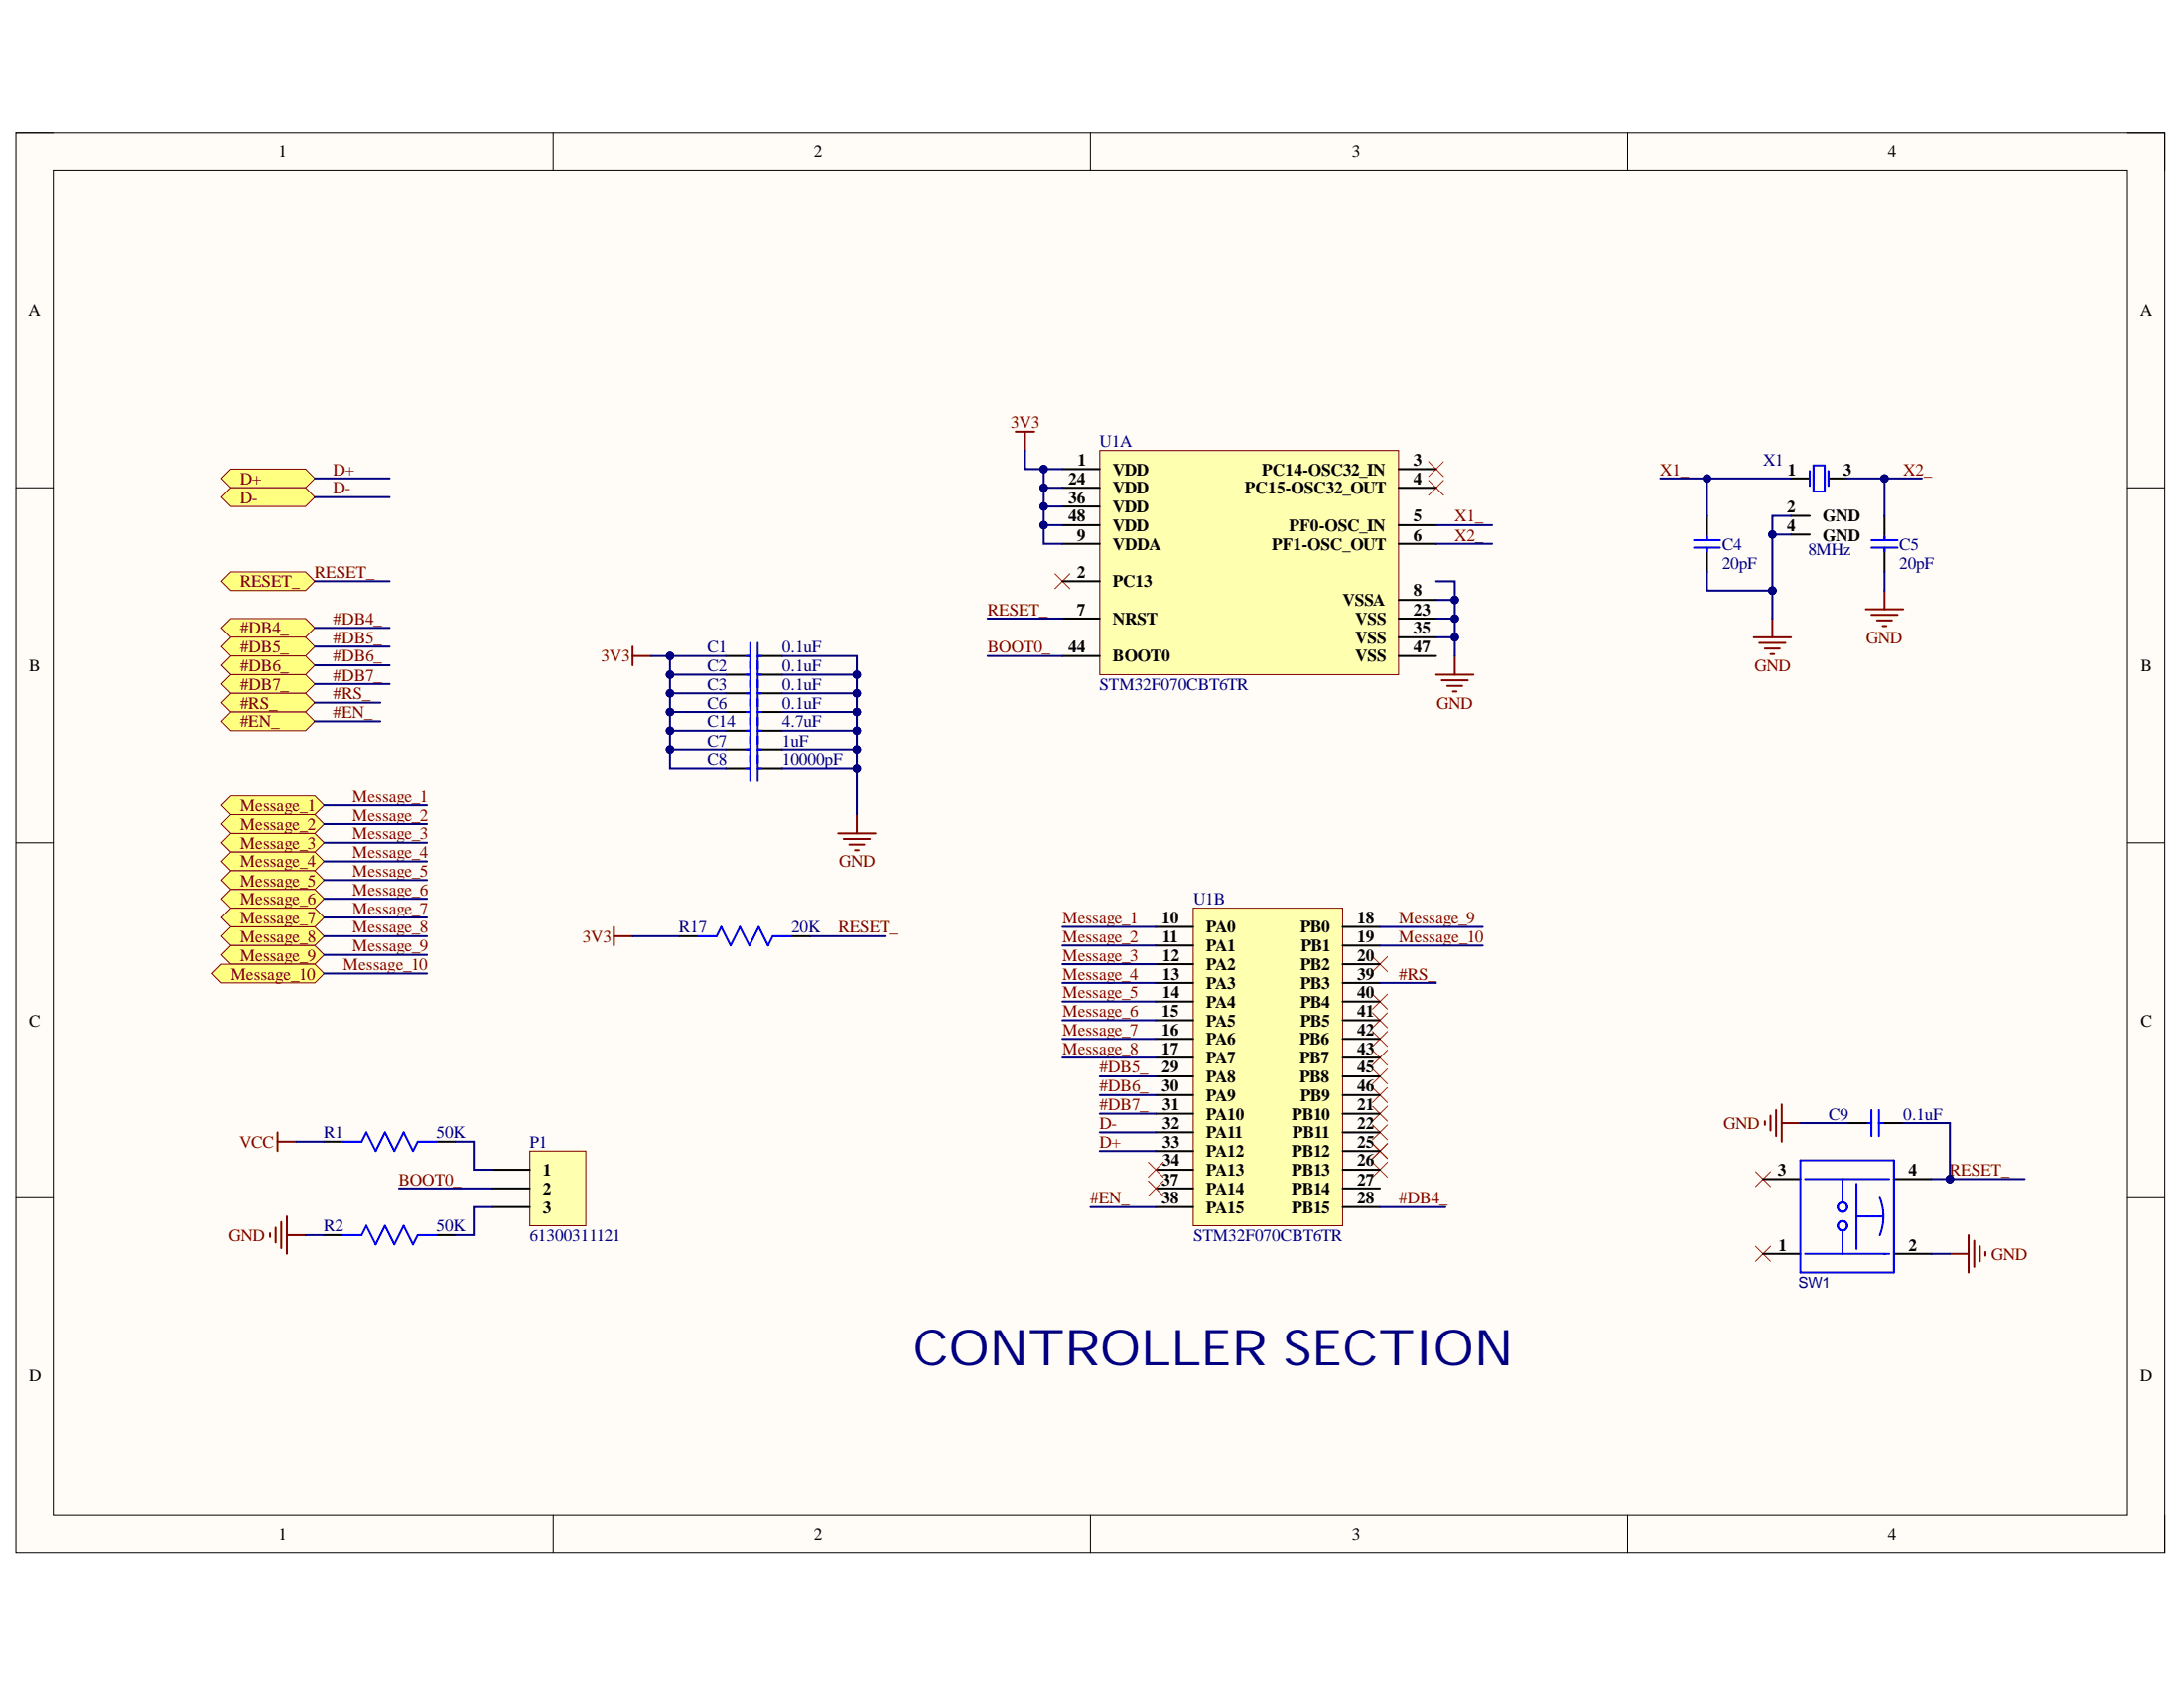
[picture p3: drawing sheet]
<svg xmlns="http://www.w3.org/2000/svg" width="279mm" height="216mm" viewBox="0 0 279 216" stroke-linecap="round" stroke-linejoin="round" font-family="sans-serif">
<path d="M2 17h274.9v181.6h-274.9z" fill-rule="evenodd" fill="#fffcf8"/>
<path d="M2 17h274.9v181.6h-274.9z" fill="none" stroke="#000" stroke-width=".13"/>
<path d="M6.8 21.8h265.4v172h-265.4z" fill-rule="evenodd" fill="#fffcf8"/>
<g fill="none" stroke="#000" stroke-width=".13">
<path d="M2 17h4.8M70.8 17v4.8M139.5 17v4.8M208.2 17v4.8M272.2 17h4.7v4.8M6.8 21.8h265.4v172h-265.4zM2 62.4h4.8M272.2 62.4h4.7M2 107.8h4.8M272.2 107.8h4.7M2 153.2h4.8M272.2 153.2h4.7"/>
<path d="M70.8 193.8v4.8M139.5 193.8v4.8M208.2 193.8v4.8M276.9 193.8v4.8"/>
</g>
<g fill="none" stroke="#800000" stroke-width=".25">
<path d="M226.7 79.1v2.4M238.7 77.9h4.8M239.4 78.6h3.4M240.1 79.4h1.9M241.1 75.5v2.4M183.7 86.3h4.8M184.4 87h3.4M185.1 87.7h2M185.9 88.4h.4M186.1 83.9v2.4M224.4 81.5h4.7M225.1 82.2h3.3"/>
<path d="M225.8 82.9h1.9M226.5 83.7h.5M240.8 80.1h.5M107.2 106.6h4.8M107.9 107.3h3.4M108.7 108h1.9M109.4 108.8h.4M109.6 104.2v2.4M251.8 158v4.8M252.6 158.7v3.3M253.3 159.4v1.9M249.5 160.4h2.3"/>
<path d="M254 160.1v.5"/>
</g>
<path d="M28.3 61.2l1.2-1.2h9.6l1.2 1.2-1.2 1.2h-9.6z" fill-rule="evenodd" fill="#ffff80"/>
<path d="M28.3 61.2l1.2-1.2h9.6l1.2 1.2-1.2 1.2h-9.6z" fill="none" stroke="#800000" stroke-width=".13"/>
<path d="M29.5 62.4h9.6l1.2 1.2-1.2 1.2h-9.6l-1.2-1.2z" fill-rule="evenodd" fill="#ffff80"/>
<path d="M29.5 62.4h9.6l1.2 1.2-1.2 1.2h-9.6l-1.2-1.2z" fill="none" stroke="#800000" stroke-width=".13"/>
<path d="M28.3 74.3l1.2-1.2h9.6l1.2 1.2-1.2 1.2h-9.6z" fill-rule="evenodd" fill="#ffff80"/>
<path d="M28.3 74.3l1.2-1.2h9.6l1.2 1.2-1.2 1.2h-9.6z" fill="none" stroke="#800000" stroke-width=".13"/>
<g fill="none" stroke="#f00" stroke-width=".13">
<path d="M182.8 59l1.9 2M184.7 59l-1.9 2M135 73.4l1.9 1.9M136.9 73.4l-1.9 1.9M182.8 61.4l1.9 1.9M184.7 61.4l-1.9 1.9M175.6 131.9l1.9 1.9M175.6 134.3l1.9 1.9M175.6 136.7l1.9 1.9M175.6 139.1l1.9 1.9M177.5 131.9l-1.9 1.9M177.5 134.3l-1.9 1.9"/>
<path d="M177.5 136.7l-1.9 1.9M177.5 139.1l-1.9 1.9"/>
</g>
<path d="M28.3 103l1.2-1.2h10.8l1.2 1.2-1.2 1.2h-10.8z" fill-rule="evenodd" fill="#ffff80"/>
<path d="M28.3 103l1.2-1.2h10.8l1.2 1.2-1.2 1.2h-10.8z" fill="none" stroke="#800000" stroke-width=".13"/>
<path d="M29.5 104.2h10.8l1.2 1.2-1.2 1.2h-10.8l-1.2-1.2z" fill-rule="evenodd" fill="#ffff80"/>
<path d="M29.5 104.2h10.8l1.2 1.2-1.2 1.2h-10.8l-1.2-1.2z" fill="none" stroke="#800000" stroke-width=".13"/>
<path d="M28.3 107.8l1.2-1.2h10.8l1.2 1.2-1.2 1.2h-10.8z" fill-rule="evenodd" fill="#ffff80"/>
<path d="M28.3 107.8l1.2-1.2h10.8l1.2 1.2-1.2 1.2h-10.8z" fill="none" stroke="#800000" stroke-width=".13"/>
<path d="M28.3 110.2l1.2-1.2h10.8l1.2 1.2-1.2 1.2h-10.8z" fill-rule="evenodd" fill="#ffff80"/>
<path d="M28.3 110.2l1.2-1.2h10.8l1.2 1.2-1.2 1.2h-10.8z" fill="none" stroke="#800000" stroke-width=".13"/>
<path d="M28.3 112.6l1.2-1.2h10.8l1.2 1.2-1.2 1.2h-10.8z" fill-rule="evenodd" fill="#ffff80"/>
<path d="M28.3 112.6l1.2-1.2h10.8l1.2 1.2-1.2 1.2h-10.8z" fill="none" stroke="#800000" stroke-width=".13"/>
<path d="M28.3 115l1.2-1.2h10.8l1.2 1.2-1.2 1.2h-10.8z" fill-rule="evenodd" fill="#ffff80"/>
<path d="M28.3 115l1.2-1.2h10.8l1.2 1.2-1.2 1.2h-10.8z" fill="none" stroke="#800000" stroke-width=".13"/>
<path d="M28.3 117.4l1.2-1.2h10.8l1.2 1.2-1.2 1.1h-10.8z" fill-rule="evenodd" fill="#ffff80"/>
<path d="M28.3 117.4l1.2-1.2h10.8l1.2 1.2-1.2 1.1h-10.8z" fill="none" stroke="#800000" stroke-width=".13"/>
<path d="M28.3 119.7l1.2-1.2h10.8l1.2 1.2-1.2 1.2h-10.8z" fill-rule="evenodd" fill="#ffff80"/>
<path d="M28.3 119.7l1.2-1.2h10.8l1.2 1.2-1.2 1.2h-10.8z" fill="none" stroke="#800000" stroke-width=".13"/>
<path d="M28.3 122.1l1.2-1.2h10.8l1.2 1.2-1.2 1.2h-10.8z" fill-rule="evenodd" fill="#ffff80"/>
<path d="M28.3 122.1l1.2-1.2h10.8l1.2 1.2-1.2 1.2h-10.8z" fill="none" stroke="#800000" stroke-width=".13"/>
<path d="M27.1 124.5l1.2-1.2h12l1.2 1.2-1.2 1.2h-12z" fill-rule="evenodd" fill="#ffff80"/>
<path d="M27.1 124.5l1.2-1.2h12l1.2 1.2-1.2 1.2h-12z" fill="none" stroke="#800000" stroke-width=".13"/>
<path d="M28.3 80.3l1.2-1.2h9.6l1.2 1.2-1.2 1.2h-9.6z" fill-rule="evenodd" fill="#ffff80"/>
<path d="M28.3 80.3l1.2-1.2h9.6l1.2 1.2-1.2 1.2h-9.6z" fill="none" stroke="#800000" stroke-width=".13"/>
<path d="M28.3 82.7l1.2-1.2h9.6l1.2 1.2-1.2 1.2h-9.6z" fill-rule="evenodd" fill="#ffff80"/>
<path d="M28.3 82.7l1.2-1.2h9.6l1.2 1.2-1.2 1.2h-9.6z" fill="none" stroke="#800000" stroke-width=".13"/>
<path d="M28.3 85.1l1.2-1.2h9.6l1.2 1.2-1.2 1.2h-9.6z" fill-rule="evenodd" fill="#ffff80"/>
<path d="M28.3 85.1l1.2-1.2h9.6l1.2 1.2-1.2 1.2h-9.6z" fill="none" stroke="#800000" stroke-width=".13"/>
<path d="M28.3 87.5l1.2-1.2h9.6l1.2 1.2-1.2 1.2h-9.6z" fill-rule="evenodd" fill="#ffff80"/>
<path d="M28.3 87.5l1.2-1.2h9.6l1.2 1.2-1.2 1.2h-9.6z" fill="none" stroke="#800000" stroke-width=".13"/>
<path d="M28.3 89.9l1.2-1.2h9.6l1.2 1.2-1.2 1.2h-9.6z" fill-rule="evenodd" fill="#ffff80"/>
<path d="M28.3 89.9l1.2-1.2h9.6l1.2 1.2-1.2 1.2h-9.6z" fill="none" stroke="#800000" stroke-width=".13"/>
<path d="M28.3 92.3l1.2-1.2h9.6l1.2 1.2-1.2 1.2h-9.6z" fill-rule="evenodd" fill="#ffff80"/>
<path d="M28.3 92.3l1.2-1.2h9.6l1.2 1.2-1.2 1.2h-9.6z" fill="none" stroke="#800000" stroke-width=".13"/>
<g fill="none" stroke="#800000" stroke-width=".25">
<path d="M129.9 55.2h2.4M131.1 55.2v2.4M78.5 118.5v2.4M78.5 119.7h2.4M34.5 157.7v.5M35.3 157v1.9M36 156.3v3.3M36.7 155.6v4.8M36.7 158h2.4M225.8 143.4v.5M226.5 142.7v1.9M227.2 142v3.3"/>
<path d="M227.9 141.3v4.7M227.9 143.6h2.4"/>
</g>
<g fill="none" stroke="#f00" stroke-width=".13">
<path d="M175.6 127.2l1.9 1.9M175.6 122.4l1.9 1.9M175.6 129.5l1.9 2M177.5 127.2l-1.9 1.9M177.5 122.4l-1.9 1.9M177.5 129.5l-1.9 2M175.6 141.5l1.9 1.9M175.6 143.9l1.9 1.9M175.6 146.3l1.9 1.9M175.6 148.7l1.9 1.9M177.5 141.5l-1.9 1.9M177.5 143.9l-1.9 1.9"/>
<path d="M177.5 146.3l-1.9 1.9M177.5 148.7l-1.9 1.9M224.6 149.9l1.9 1.9M224.6 159.4l1.9 1.9M226.5 149.9l-1.9 1.9M226.5 159.4l-1.9 1.9"/>
</g>
<circle cx="249.5" cy="150.8" r=".48" fill="#000080"/>
<circle cx="249.5" cy="150.8" r=".48" fill="none" stroke="#000080" stroke-width=".13"/>
<path d="M80.9 82.7v2.4M80.9 83.9h2.4" fill="none" stroke="#800000" stroke-width=".25"/>
<g fill="none" stroke="#000" stroke-width=".25">
<path d="M92.9 91.1h3.1M92.9 95.8h3.1M92.9 93.5h3.1M92.9 88.7h3.1M92.9 86.3h3.1M92.9 83.9h3.1M96.9 91.1h3.1M96.9 95.8h3.1M96.9 93.5h3.1M96.9 88.7h3.1M96.9 86.3h3.1M96.9 83.9h3.1"/>
<path d="M86.9 119.7h2.4M101.2 119.7h2.4"/>
</g>
<g fill="none" stroke="#00f" stroke-width=".25">
<path d="M95.5 91.1h.5M95.5 95.8h.5M95.5 93.5h.5M95.5 88.7h.5M95.5 86.3h.5M95.5 83.9h.5M96 82.2v15.3M96.9 82.2v15.3M96.9 91.1h.5M96.9 95.8h.5M96.9 93.5h.5M96.9 88.7h.5"/>
<path d="M96.9 86.3h.5M96.9 83.9h.5M89.3 119.7h2.4l.6-1.2 1.2 2.4 1.2-2.4 1.2 2.4 1.2-2.4 1.2 2.4 .6-1.2h2.3"/>
</g>
<path d="M67.8 147.2h7.1v9.6h-7.1z" fill-rule="evenodd" fill="#ffffb0"/>
<path d="M67.8 147.2h7.1v9.6h-7.1z" fill="none" stroke="#800000" stroke-width=".13"/>
<path d="M218.4 66v3.1M218.4 70v3.1M241.1 66v3.1M241.1 70v3.1M41.5 146h2.4M41.5 158h2.4M55.8 146h2.4M55.8 158h2.4M63 149.6h4.8M63 152h4.8M63 154.4h4.8" fill="none" stroke="#000" stroke-width=".25"/>
<path d="M216.7 69.1h3.4M216.7 70h3.4M218.4 68.6v.5M218.4 70v.5M239.4 69.1h3.4M239.4 70h3.4M241.1 68.6v.5M241.1 70v.5M43.9 146h2.4l.6-1.2 1.2 2.4 1.1-2.4 1.2 2.4 1.2-2.4 1.2 2.4 .6-1.2h2.4M43.9 158h2.4l.6-1.2 1.2 2.4 1.1-2.4 1.2 2.4 1.2-2.4 1.2 2.4 .6-1.2h2.4" fill="none" stroke="#00f" stroke-width=".25"/>
<path d="M140.7 57.6h38.2v28.7h-38.2z" fill-rule="evenodd" fill="#ffffb0"/>
<path d="M140.7 57.6h38.2v28.7h-38.2z" fill="none" stroke="#800000" stroke-width=".13"/>
<g fill="none" stroke="#000" stroke-width=".25">
<path d="M135.9 60h4.8M135.9 74.3h4.8M135.9 62.4h4.8M135.9 67.2h4.8M135.9 69.6h4.8M135.9 79.1h4.8M135.9 64.8h4.8M178.9 60h4.8M178.9 62.4h4.8M178.9 67.2h4.8M178.9 69.6h4.8M178.9 79.1h4.8"/>
<path d="M178.9 76.7h4.8M135.9 83.9h4.8M178.9 81.5h4.8M178.9 83.9h4.8"/>
</g>
<path d="M152.6 116.2h19.2v40.6h-19.2z" fill-rule="evenodd" fill="#ffffb0"/>
<path d="M152.6 116.2h19.2v40.6h-19.2z" fill="none" stroke="#800000" stroke-width=".13"/>
<g fill="none" stroke="#000" stroke-width=".25">
<path d="M229.1 61.2h2.4M229.1 66h2.4M229.1 68.4h2.4M233.9 61.2h2.4M92.9 98.2h3.1M96.9 98.2h3.1M147.9 118.5h4.7M171.8 118.6h4.7M147.9 120.9h4.7M147.9 123.3h4.7M147.9 125.7h4.7M147.9 128.1h4.7"/>
<path d="M147.9 130.5h4.7M147.9 132.9h4.7M147.9 135.3h4.7M147.9 137.7h4.7M171.8 120.9h4.7M171.8 123.3h4.7M171.8 125.7h4.7M171.8 128.1h4.7M171.8 130.5h4.7M171.8 132.9h4.7M171.8 135.3h4.7M171.8 137.7h4.7"/>
<path d="M147.9 144.8h4.7M147.9 147.2h4.7M147.9 149.6h4.7M147.9 152h4.7M147.9 154.4h4.7M147.9 140.1h4.7M147.9 142.4h4.7M171.8 142.4h4.7M171.8 144.8h4.7M171.8 147.2h4.7M171.8 149.6h4.7M171.8 152h4.7"/>
<path d="M171.8 154.4h4.7M171.8 140.1h4.7M225.6 150.8h4.7M236.3 143.6h3.1M240.4 143.6h3.1M242.3 150.8h4.8M225.6 160.4h4.7M242.3 160.4h4.8"/>
</g>
<g fill="none" stroke="#00f" stroke-width=".25">
<path d="M232 59.5h1.4v3.4h-1.4zM231.5 60.2v2M233.9 60.2v2M95.5 98.2h.5M96 96.6v3.3M96.9 96.6v3.3M96.9 98.2h.5M230.3 148.4h12v14.4h-12zM230.9 150.8h10.8M235.7 150.8v3M235.7 157.4v3M237.5 155.6h3.3"/>
<path d="M237.5 151.4v8.4M238.9 143.6h.5M239.4 142v3.3M240.4 142v3.3M240.4 143.6h.4M240.5 153.2a6.4 6.4 0 0 1 0 4.8M230.9 160.4h10.8"/>
<circle cx="235.7" cy="156.8" r=".6"/>
<circle cx="235.7" cy="154.4" r=".6"/>
</g>
<path d="M35.5 144.8v2.4M35.5 146h2.4" fill="none" stroke="#800000" stroke-width=".25"/>
<path d="M146.9 148.7l1.9 1.9M146.9 151l1.9 2M148.8 148.7l-1.9 1.9M148.8 151l-1.9 2" fill="none" stroke="#f00" stroke-width=".13"/>
<g fill="none" stroke="#000080" stroke-width=".25">
<path d="M40.3 74.3h9.5M40.3 63.6h9.5M40.3 61.2h9.5M40.3 92.3h8.4M40.3 89.9h8.4M40.3 87.5h9.5M40.3 85.1h9.5M40.3 82.7h9.5M40.3 80.3h9.5M83.3 83.9h2.4M41.5 119.7h13.1M41.5 117.4h13.1"/>
<path d="M41.5 115h13.1M41.5 112.6h13.1M41.5 110.2h13.1M41.5 107.8h13.1M41.5 105.4h13.1M41.5 103h13.1M80.9 119.7h6M41.5 124.5h13.1M41.5 122.1h13.1M37.9 146h3.6M39.1 158h2.4M51 152h12"/>
<path d="M58.2 146h2.4v3.6h2.4M63 154.4h-2.4v3.6h-2.4"/>
</g>
<circle cx="85.7" cy="83.9" r=".48" fill="#000080"/>
<circle cx="85.7" cy="83.9" r=".48" fill="none" stroke="#000080" stroke-width=".13"/>
<path d="M85.7 95.8v2.4h7.2" fill="none" stroke="#000080" stroke-width=".25"/>
<circle cx="85.7" cy="95.8" r=".48" fill="#000080"/>
<circle cx="85.7" cy="95.8" r=".48" fill="none" stroke="#000080" stroke-width=".13"/>
<path d="M85.7 93.5v2.3h7.2" fill="none" stroke="#000080" stroke-width=".25"/>
<circle cx="85.7" cy="95.8" r=".48" fill="#000080"/>
<circle cx="85.7" cy="95.8" r=".48" fill="none" stroke="#000080" stroke-width=".13"/>
<circle cx="85.7" cy="93.5" r=".48" fill="#000080"/>
<circle cx="85.7" cy="93.5" r=".48" fill="none" stroke="#000080" stroke-width=".13"/>
<path d="M85.7 91.1v2.4h7.2" fill="none" stroke="#000080" stroke-width=".25"/>
<circle cx="85.7" cy="93.5" r=".48" fill="#000080"/>
<circle cx="85.7" cy="93.5" r=".48" fill="none" stroke="#000080" stroke-width=".13"/>
<circle cx="85.7" cy="91.1" r=".48" fill="#000080"/>
<circle cx="85.7" cy="91.1" r=".48" fill="none" stroke="#000080" stroke-width=".13"/>
<path d="M92.9 83.9h-7.2v7.2h7.2" fill="none" stroke="#000080" stroke-width=".25"/>
<circle cx="85.7" cy="83.9" r=".48" fill="#000080"/>
<circle cx="85.7" cy="83.9" r=".48" fill="none" stroke="#000080" stroke-width=".13"/>
<circle cx="85.7" cy="86.3" r=".48" fill="#000080"/>
<circle cx="85.7" cy="86.3" r=".48" fill="none" stroke="#000080" stroke-width=".13"/>
<circle cx="85.7" cy="88.7" r=".48" fill="#000080"/>
<circle cx="85.7" cy="88.7" r=".48" fill="none" stroke="#000080" stroke-width=".13"/>
<circle cx="85.7" cy="91.1" r=".48" fill="#000080"/>
<circle cx="85.7" cy="91.1" r=".48" fill="none" stroke="#000080" stroke-width=".13"/>
<path d="M85.7 88.7h7.2" fill="none" stroke="#000080" stroke-width=".25"/>
<circle cx="85.7" cy="88.7" r=".48" fill="#000080"/>
<circle cx="85.7" cy="88.7" r=".48" fill="none" stroke="#000080" stroke-width=".13"/>
<path d="M85.7 86.3h7.2" fill="none" stroke="#000080" stroke-width=".25"/>
<circle cx="85.7" cy="86.3" r=".48" fill="#000080"/>
<circle cx="85.7" cy="86.3" r=".48" fill="none" stroke="#000080" stroke-width=".13"/>
<path d="M100 98.2h9.6" fill="none" stroke="#000080" stroke-width=".25"/>
<circle cx="109.6" cy="98.2" r=".48" fill="#000080"/>
<circle cx="109.6" cy="98.2" r=".48" fill="none" stroke="#000080" stroke-width=".13"/>
<path d="M100 95.8h9.6" fill="none" stroke="#000080" stroke-width=".25"/>
<circle cx="109.6" cy="95.8" r=".48" fill="#000080"/>
<circle cx="109.6" cy="95.8" r=".48" fill="none" stroke="#000080" stroke-width=".13"/>
<path d="M100 93.5h9.6" fill="none" stroke="#000080" stroke-width=".25"/>
<circle cx="109.6" cy="93.5" r=".48" fill="#000080"/>
<circle cx="109.6" cy="93.5" r=".48" fill="none" stroke="#000080" stroke-width=".13"/>
<path d="M100 83.9h9.6v7.2h-9.6" fill="none" stroke="#000080" stroke-width=".25"/>
<circle cx="109.6" cy="86.3" r=".48" fill="#000080"/>
<circle cx="109.6" cy="86.3" r=".48" fill="none" stroke="#000080" stroke-width=".13"/>
<circle cx="109.6" cy="88.7" r=".48" fill="#000080"/>
<circle cx="109.6" cy="88.7" r=".48" fill="none" stroke="#000080" stroke-width=".13"/>
<circle cx="109.6" cy="91.1" r=".48" fill="#000080"/>
<circle cx="109.6" cy="91.1" r=".48" fill="none" stroke="#000080" stroke-width=".13"/>
<path d="M100 88.7h9.6" fill="none" stroke="#000080" stroke-width=".25"/>
<circle cx="109.6" cy="88.7" r=".48" fill="#000080"/>
<circle cx="109.6" cy="88.7" r=".48" fill="none" stroke="#000080" stroke-width=".13"/>
<path d="M100 86.3h9.6" fill="none" stroke="#000080" stroke-width=".25"/>
<circle cx="109.6" cy="86.3" r=".48" fill="#000080"/>
<circle cx="109.6" cy="86.3" r=".48" fill="none" stroke="#000080" stroke-width=".13"/>
<path d="M131.1 57.6v2.4h4.8M126.3 79.1h9.6M126.3 83.9h9.6M103.6 119.7h9.6" fill="none" stroke="#000080" stroke-width=".25"/>
<circle cx="133.5" cy="60" r=".48" fill="#000080"/>
<circle cx="133.5" cy="60" r=".48" fill="none" stroke="#000080" stroke-width=".13"/>
<path d="M133.5 67.2v2.4h2.4" fill="none" stroke="#000080" stroke-width=".25"/>
<circle cx="133.5" cy="67.2" r=".48" fill="#000080"/>
<circle cx="133.5" cy="67.2" r=".48" fill="none" stroke="#000080" stroke-width=".13"/>
<path d="M135.9 64.8h-2.4v2.4h2.4" fill="none" stroke="#000080" stroke-width=".25"/>
<circle cx="133.5" cy="67.2" r=".48" fill="#000080"/>
<circle cx="133.5" cy="67.2" r=".48" fill="none" stroke="#000080" stroke-width=".13"/>
<circle cx="133.5" cy="64.8" r=".48" fill="#000080"/>
<circle cx="133.5" cy="64.8" r=".48" fill="none" stroke="#000080" stroke-width=".13"/>
<path d="M133.5 62.4h2.4" fill="none" stroke="#000080" stroke-width=".25"/>
<circle cx="133.5" cy="62.4" r=".48" fill="#000080"/>
<circle cx="133.5" cy="62.4" r=".48" fill="none" stroke="#000080" stroke-width=".13"/>
<g fill="none" stroke="#000080" stroke-width=".25">
<path d="M183.7 81.5h2.4v2.4M135.9 118.5h12M176.5 118.6h13.2M135.9 135.3h12M135.9 132.9h12M135.9 130.5h12M135.9 128.1h12M135.9 125.7h12M135.9 123.3h12M135.9 120.9h12M140.7 137.7h7.2M176.5 125.7h7.2"/>
<path d="M176.5 120.9h13.2M139.5 154.4h8.4M140.7 147.2h7.2M140.7 144.8h7.2M140.7 142.4h7.2M140.7 140.1h7.2M176.5 154.4h8.4"/>
</g>
<circle cx="186.1" cy="81.5" r=".48" fill="#000080"/>
<circle cx="186.1" cy="81.5" r=".48" fill="none" stroke="#000080" stroke-width=".13"/>
<path d="M183.7 79.1h2.4v2.4" fill="none" stroke="#000080" stroke-width=".25"/>
<circle cx="186.1" cy="81.5" r=".48" fill="#000080"/>
<circle cx="186.1" cy="81.5" r=".48" fill="none" stroke="#000080" stroke-width=".13"/>
<circle cx="186.1" cy="79.1" r=".48" fill="#000080"/>
<circle cx="186.1" cy="79.1" r=".48" fill="none" stroke="#000080" stroke-width=".13"/>
<path d="M183.7 76.7h2.4v2.4" fill="none" stroke="#000080" stroke-width=".25"/>
<circle cx="186.1" cy="76.7" r=".48" fill="#000080"/>
<circle cx="186.1" cy="76.7" r=".48" fill="none" stroke="#000080" stroke-width=".13"/>
<circle cx="186.1" cy="79.1" r=".48" fill="#000080"/>
<circle cx="186.1" cy="79.1" r=".48" fill="none" stroke="#000080" stroke-width=".13"/>
<path d="M183.7 74.3h2.4v2.4" fill="none" stroke="#000080" stroke-width=".25"/>
<circle cx="186.1" cy="76.7" r=".48" fill="#000080"/>
<circle cx="186.1" cy="76.7" r=".48" fill="none" stroke="#000080" stroke-width=".13"/>
<path d="M183.7 69.6h7.2M183.7 67.2h7.2M241.1 61.2h4.8M230.3 143.6h6" fill="none" stroke="#000080" stroke-width=".25"/>
<circle cx="241.1" cy="61.2" r=".48" fill="#000080"/>
<circle cx="241.1" cy="61.2" r=".48" fill="none" stroke="#000080" stroke-width=".13"/>
<path d="M243.5 143.6h6v7.2" fill="none" stroke="#000080" stroke-width=".25"/>
<circle cx="249.5" cy="150.8" r=".48" fill="#000080"/>
<circle cx="249.5" cy="150.8" r=".48" fill="none" stroke="#000080" stroke-width=".13"/>
<path d="M247.1 150.8h11.9M247.1 160.4h2.4" fill="none" stroke="#000080" stroke-width=".25"/>
<circle cx="249.5" cy="150.8" r=".48" fill="#000080"/>
<circle cx="249.5" cy="150.8" r=".48" fill="none" stroke="#000080" stroke-width=".13"/>
<path d="M109.6 91.1v13.1" fill="none" stroke="#000080" stroke-width=".25"/>
<circle cx="109.6" cy="98.2" r=".48" fill="#000080"/>
<circle cx="109.6" cy="98.2" r=".48" fill="none" stroke="#000080" stroke-width=".13"/>
<circle cx="109.6" cy="95.8" r=".48" fill="#000080"/>
<circle cx="109.6" cy="95.8" r=".48" fill="none" stroke="#000080" stroke-width=".13"/>
<circle cx="109.6" cy="93.5" r=".48" fill="#000080"/>
<circle cx="109.6" cy="93.5" r=".48" fill="none" stroke="#000080" stroke-width=".13"/>
<circle cx="109.6" cy="91.1" r=".48" fill="#000080"/>
<circle cx="109.6" cy="91.1" r=".48" fill="none" stroke="#000080" stroke-width=".13"/>
<path d="M133.5 60v4.8" fill="none" stroke="#000080" stroke-width=".25"/>
<circle cx="133.5" cy="64.8" r=".48" fill="#000080"/>
<circle cx="133.5" cy="64.8" r=".48" fill="none" stroke="#000080" stroke-width=".13"/>
<circle cx="133.5" cy="62.4" r=".48" fill="#000080"/>
<circle cx="133.5" cy="62.4" r=".48" fill="none" stroke="#000080" stroke-width=".13"/>
<circle cx="133.5" cy="60" r=".48" fill="#000080"/>
<circle cx="133.5" cy="60" r=".48" fill="none" stroke="#000080" stroke-width=".13"/>
<path d="M218.4 61.2v4.8" fill="none" stroke="#000080" stroke-width=".25"/>
<circle cx="218.4" cy="61.2" r=".48" fill="#000080"/>
<circle cx="218.4" cy="61.2" r=".48" fill="none" stroke="#000080" stroke-width=".13"/>
<path d="M212.4 61.2h16.7M241.1 73.1v2.4" fill="none" stroke="#000080" stroke-width=".25"/>
<circle cx="218.4" cy="61.2" r=".48" fill="#000080"/>
<circle cx="218.4" cy="61.2" r=".48" fill="none" stroke="#000080" stroke-width=".13"/>
<path d="M236.3 61.2h4.8v4.8" fill="none" stroke="#000080" stroke-width=".25"/>
<circle cx="241.1" cy="61.2" r=".48" fill="#000080"/>
<circle cx="241.1" cy="61.2" r=".48" fill="none" stroke="#000080" stroke-width=".13"/>
<path d="M226.7 68.4h2.4" fill="none" stroke="#000080" stroke-width=".25"/>
<circle cx="226.7" cy="68.4" r=".48" fill="#000080"/>
<circle cx="226.7" cy="68.4" r=".48" fill="none" stroke="#000080" stroke-width=".13"/>
<path d="M218.4 73.1v2.4h8.3" fill="none" stroke="#000080" stroke-width=".25"/>
<circle cx="226.7" cy="75.5" r=".48" fill="#000080"/>
<circle cx="226.7" cy="75.5" r=".48" fill="none" stroke="#000080" stroke-width=".13"/>
<path d="M226.7 75.5v3.6" fill="none" stroke="#000080" stroke-width=".25"/>
<circle cx="226.7" cy="75.5" r=".48" fill="#000080"/>
<circle cx="226.7" cy="75.5" r=".48" fill="none" stroke="#000080" stroke-width=".13"/>
<path d="M229.1 66h-2.4v9.5" fill="none" stroke="#000080" stroke-width=".25"/>
<circle cx="226.7" cy="68.4" r=".48" fill="#000080"/>
<circle cx="226.7" cy="68.4" r=".48" fill="none" stroke="#000080" stroke-width=".13"/>
<circle cx="226.7" cy="75.5" r=".48" fill="#000080"/>
<circle cx="226.7" cy="75.5" r=".48" fill="none" stroke="#000080" stroke-width=".13"/>
<text font-size="6.3" fill="#000080" x="116.8" y="174.7">CONTROLLER SECTION</text>
<g font-size="2.2">
<text x="35.6" y="20.1">1</text>
<text x="104.1" y="20.1">2</text>
<text x="173" y="20.1">3</text>
<text x="241.5" y="20.1">4</text>
<text x="3.6" y="40.4">A</text>
<text x="273.8" y="40.4">A</text>
<text x="137.9" y="59.6">1</text>
<text x="180.8" y="59.6">3</text>
<text x="136.7" y="62">24</text>
<text x="136.7" y="64.3">36</text>
<text x="142.3" y="60.8">VDD</text>
<text x="142.3" y="63.2">VDD</text>
<text x="142.3" y="65.5">VDD</text>
<text x="159.3" y="63.2">PC15-OSC32_OUT</text>
<text x="161.5" y="60.8">PC14-OSC32_IN</text>
<text x="180.8" y="62">4</text>
<text x="228.6" y="65.5">2</text>
<text x="228.7" y="60.8">1</text>
<text x="235.8" y="60.8">3</text>
<text x="136.7" y="66.7">48</text>
<text x="137.8" y="69.2">9</text>
<text x="142.3" y="70.3">VDDA</text>
<text x="142.3" y="68">VDD</text>
<text x="162.7" y="70.3">PF1-OSC_OUT</text>
<text x="164.9" y="68">PF0-OSC_IN</text>
<text x="180.8" y="66.7">5</text>
<text x="180.8" y="69.2">6</text>
<text x="228.6" y="68">4</text>
<text x="233.2" y="66.7">GND</text>
<text x="233.2" y="69.2">GND</text>
<text x="137.8" y="73.9">2</text>
<text x="142.3" y="75.1">PC13</text>
<text x="171.8" y="77.5">VSSA</text>
<text x="180.8" y="76.3">8</text>
<text x="136.7" y="83.4">44</text>
<text x="137.8" y="78.7">7</text>
<text x="142.3" y="79.9">NRST</text>
<text x="173.4" y="79.9">VSS</text>
<text x="173.4" y="82.3">VSS</text>
<text x="180.8" y="78.7">23</text>
<text x="180.8" y="81.1">35</text>
<text x="180.8" y="83.4">47</text>
<text x="3.7" y="85.8">B</text>
<text x="142.3" y="84.6">BOOT0</text>
<text x="173.4" y="84.6">VSS</text>
<text x="273.9" y="85.8">B</text>
<text x="148.6" y="118.1">10</text>
<text x="154.3" y="119.3">PA0</text>
<text x="166.4" y="119.3">PB0</text>
<text x="173.6" y="118.1">18</text>
<text x="148.7" y="120.5">11</text>
<text x="148.7" y="122.9">12</text>
<text x="148.7" y="125.3">13</text>
<text x="154.3" y="121.7">PA1</text>
<text x="154.3" y="124.1">PA2</text>
<text x="166.4" y="124.1">PB2</text>
<text x="166.4" y="121.7">PB1</text>
<text x="173.6" y="120.5">19</text>
<text x="173.6" y="122.9">20</text>
<text x="173.6" y="125.3">39</text>
<text x="3.7" y="131.3">C</text>
<text x="148.6" y="130">15</text>
<text x="148.7" y="127.7">14</text>
<text x="154.3" y="126.5">PA3</text>
<text x="154.3" y="128.8">PA4</text>
<text x="154.3" y="131.3">PA5</text>
<text x="166.4" y="126.5">PB3</text>
<text x="166.4" y="128.8">PB4</text>
<text x="166.4" y="131.3">PB5</text>
<text x="173.6" y="127.7">40</text>
<text x="173.6" y="130">41</text>
<text x="273.9" y="131.3">C</text>
<text x="148.6" y="132.5">16</text>
<text x="148.6" y="134.8">17</text>
<text x="148.6" y="137.2">29</text>
<text x="154.3" y="133.7">PA6</text>
<text x="154.3" y="136">PA7</text>
<text x="166.3" y="133.7">PB6</text>
<text x="166.3" y="136">PB7</text>
<text x="173.6" y="132.5">42</text>
<text x="173.6" y="134.8">43</text>
<text x="173.6" y="137.2">45</text>
<text x="148.6" y="139.6">30</text>
<text x="148.7" y="142">31</text>
<text x="154.3" y="138.4">PA8</text>
<text x="154.3" y="140.9">PA9</text>
<text x="154.3" y="143.2">PA10</text>
<text x="165.3" y="143.2">PB10</text>
<text x="166.3" y="138.4">PB8</text>
<text x="166.4" y="140.9">PB9</text>
<text x="173.6" y="142">21</text>
<text x="173.6" y="139.6">46</text>
<text x="148.7" y="144.4">32</text>
<text x="148.7" y="146.8">33</text>
<text x="148.7" y="149.1">34</text>
<text x="154.3" y="145.6">PA11</text>
<text x="154.3" y="148">PA12</text>
<text x="165.3" y="148">PB12</text>
<text x="165.3" y="145.6">PB11</text>
<text x="173.6" y="144.4">22</text>
<text x="173.6" y="146.8">25</text>
<text x="173.6" y="149.1">26</text>
<text x="69.4" y="150.4">1</text>
<text x="69.4" y="152.8">2</text>
<text x="69.4" y="155.1">3</text>
<text x="148.6" y="151.6">37</text>
<text x="148.6" y="154">38</text>
<text x="154.3" y="150.4">PA13</text>
<text x="154.3" y="152.8">PA14</text>
<text x="154.3" y="155.1">PA15</text>
<text x="165.3" y="150.4">PB13</text>
<text x="165.3" y="152.8">PB14</text>
<text x="165.3" y="155.1">PB15</text>
<text x="173.6" y="151.6">27</text>
<text x="173.6" y="154">28</text>
<text x="227.4" y="150.4">3</text>
<text x="244.2" y="150.4">4</text>
<text x="227.5" y="160">1</text>
<text x="244.2" y="160">2</text>
<text x="3.7" y="176.7">D</text>
<text x="273.8" y="176.7">D</text>
<text x="35.6" y="197">1</text>
<text x="104.1" y="197">2</text>
<text x="173" y="197">3</text>
<text x="241.5" y="197">4</text>
</g>
<g font-size="2.2" fill="#800000">
<text x="129.3" y="54.8">3V3</text>
<text x="30.7" y="62">D+</text>
<text x="30.7" y="64.3">D-</text>
<text x="42.6" y="60.8">D+</text>
<text x="42.6" y="63.2">D-</text>
<text x="212.4" y="60.8">X1_</text>
<text x="243.5" y="60.8">X2_</text>
<text x="186.1" y="66.7">X1_</text>
<text x="186.1" y="69.2">X2_</text>
<text x="30.7" y="75.1">RESET_</text>
<text x="40.3" y="73.9">RESET_</text>
<text x="30.7" y="81.1">#DB4_</text>
<text x="30.7" y="83.4">#DB5_</text>
<text x="42.6" y="79.9">#DB4_</text>
<text x="42.6" y="82.3">#DB5_</text>
<text x="126.4" y="83.4">BOOT0_</text>
<text x="126.4" y="78.7">RESET_</text>
<text x="238.8" y="82.3">GND</text>
<text x="30.7" y="85.8">#DB6_</text>
<text x="30.7" y="88.3">#DB7_</text>
<text x="42.6" y="84.6">#DB6_</text>
<text x="42.6" y="89.4">#RS_</text>
<text x="42.6" y="87.1">#DB7_</text>
<text x="76.9" y="84.6">3V3</text>
<text x="224.5" y="85.8">GND</text>
<text x="30.7" y="90.6">#RS_</text>
<text x="30.7" y="93">#EN_</text>
<text x="42.6" y="91.8">#EN_</text>
<text x="183.8" y="90.6">GND</text>
<text x="30.7" y="103.7">Message_1</text>
<text x="30.7" y="106.2">Message_2</text>
<text x="45.1" y="102.6">Message_1</text>
<text x="45.1" y="105">Message_2</text>
<text x="45.1" y="107.4">Message_3</text>
<text x="30.7" y="108.6">Message_3</text>
<text x="30.7" y="110.9">Message_4</text>
<text x="30.7" y="113.4">Message_5</text>
<text x="45.1" y="109.7">Message_4</text>
<text x="45.1" y="112.1">Message_5</text>
<text x="107.3" y="110.9">GND</text>
<text x="30.7" y="115.7">Message_6</text>
<text x="30.7" y="118.1">Message_7</text>
<text x="45.1" y="114.6">Message_6</text>
<text x="45.1" y="116.9">Message_7</text>
<text x="45.1" y="119.3">Message_8</text>
<text x="107.2" y="119.3">RESET_</text>
<text x="135.9" y="118.1">Message_1</text>
<text x="179" y="118.1">Message_9</text>
<text x="29.5" y="125.3">Message_10</text>
<text x="30.7" y="120.5">Message_8</text>
<text x="30.7" y="122.9">Message_9</text>
<text x="43.9" y="124.1">Message_10</text>
<text x="45.1" y="121.7">Message_9</text>
<text x="74.5" y="120.5">3V3</text>
<text x="135.9" y="120.5">Message_2</text>
<text x="135.9" y="122.9">Message_3</text>
<text x="135.9" y="125.3">Message_4</text>
<text x="179" y="125.3">#RS_</text>
<text x="179" y="120.5">Message_10</text>
<text x="135.9" y="127.7">Message_5</text>
<text x="135.9" y="130">Message_6</text>
<text x="135.9" y="132.5">Message_7</text>
<text x="135.9" y="134.8">Message_8</text>
<text x="140.6" y="137.2">#DB5_</text>
<text x="140.6" y="139.6">#DB6_</text>
<text x="140.6" y="142">#DB7_</text>
<text x="30.6" y="146.8">VCC</text>
<text x="140.6" y="146.8">D+</text>
<text x="140.6" y="144.4">D-</text>
<text x="220.5" y="144.4">GND</text>
<text x="51" y="151.6">BOOT0_</text>
<text x="139.5" y="154">#EN_</text>
<text x="179" y="154">#DB4_</text>
<text x="249.4" y="150.4">RESET_</text>
<text x="29.3" y="158.8">GND</text>
<text x="254.7" y="161.1">GND</text>
</g>
<g font-size="2.2" fill="#000080">
<text x="140.6" y="57.2">U1A</text>
<text x="225.6" y="59.6">X1</text>
<text x="220.3" y="70.3">C4</text>
<text x="231.3" y="71">8MHz</text>
<text x="243" y="70.3">C5</text>
<text x="220.3" y="72.7">20pF</text>
<text x="243" y="72.7">20pF</text>
<text x="90.5" y="83.4">C1</text>
<text x="100.1" y="83.4">0.1uF</text>
<text x="90.5" y="88.3">C3</text>
<text x="90.5" y="85.8">C2</text>
<text x="100.1" y="88.3">0.1uF</text>
<text x="100.1" y="85.8">0.1uF</text>
<text x="140.6" y="88.3">STM32F070CBT6TR</text>
<text x="90.5" y="90.6">C6</text>
<text x="90.5" y="95.5">C7</text>
<text x="90.5" y="93">C14</text>
<text x="100.1" y="90.6">0.1uF</text>
<text x="100.1" y="95.5">1uF</text>
<text x="100.1" y="93">4.7uF</text>
<text x="90.5" y="97.8">C8</text>
<text x="100.1" y="97.8">10000pF</text>
<text x="86.9" y="119.3">R17</text>
<text x="101.2" y="119.3">20K</text>
<text x="152.7" y="115.7">U1B</text>
<text x="233.9" y="143.2">C9</text>
<text x="243.5" y="143.2">0.1uF</text>
<text x="41.4" y="145.6">R1</text>
<text x="55.8" y="145.6">50K</text>
<text x="67.7" y="146.8">P1</text>
<text x="41.4" y="157.5">R2</text>
<text x="55.8" y="157.5">50K</text>
<text x="67.7" y="158.8">61300311121</text>
<text x="152.7" y="158.8">STM32F070CBT6TR</text>
</g>
<text font-size="1.9" fill="#000080" x="230" y="164.8">SW1</text>
</svg>
